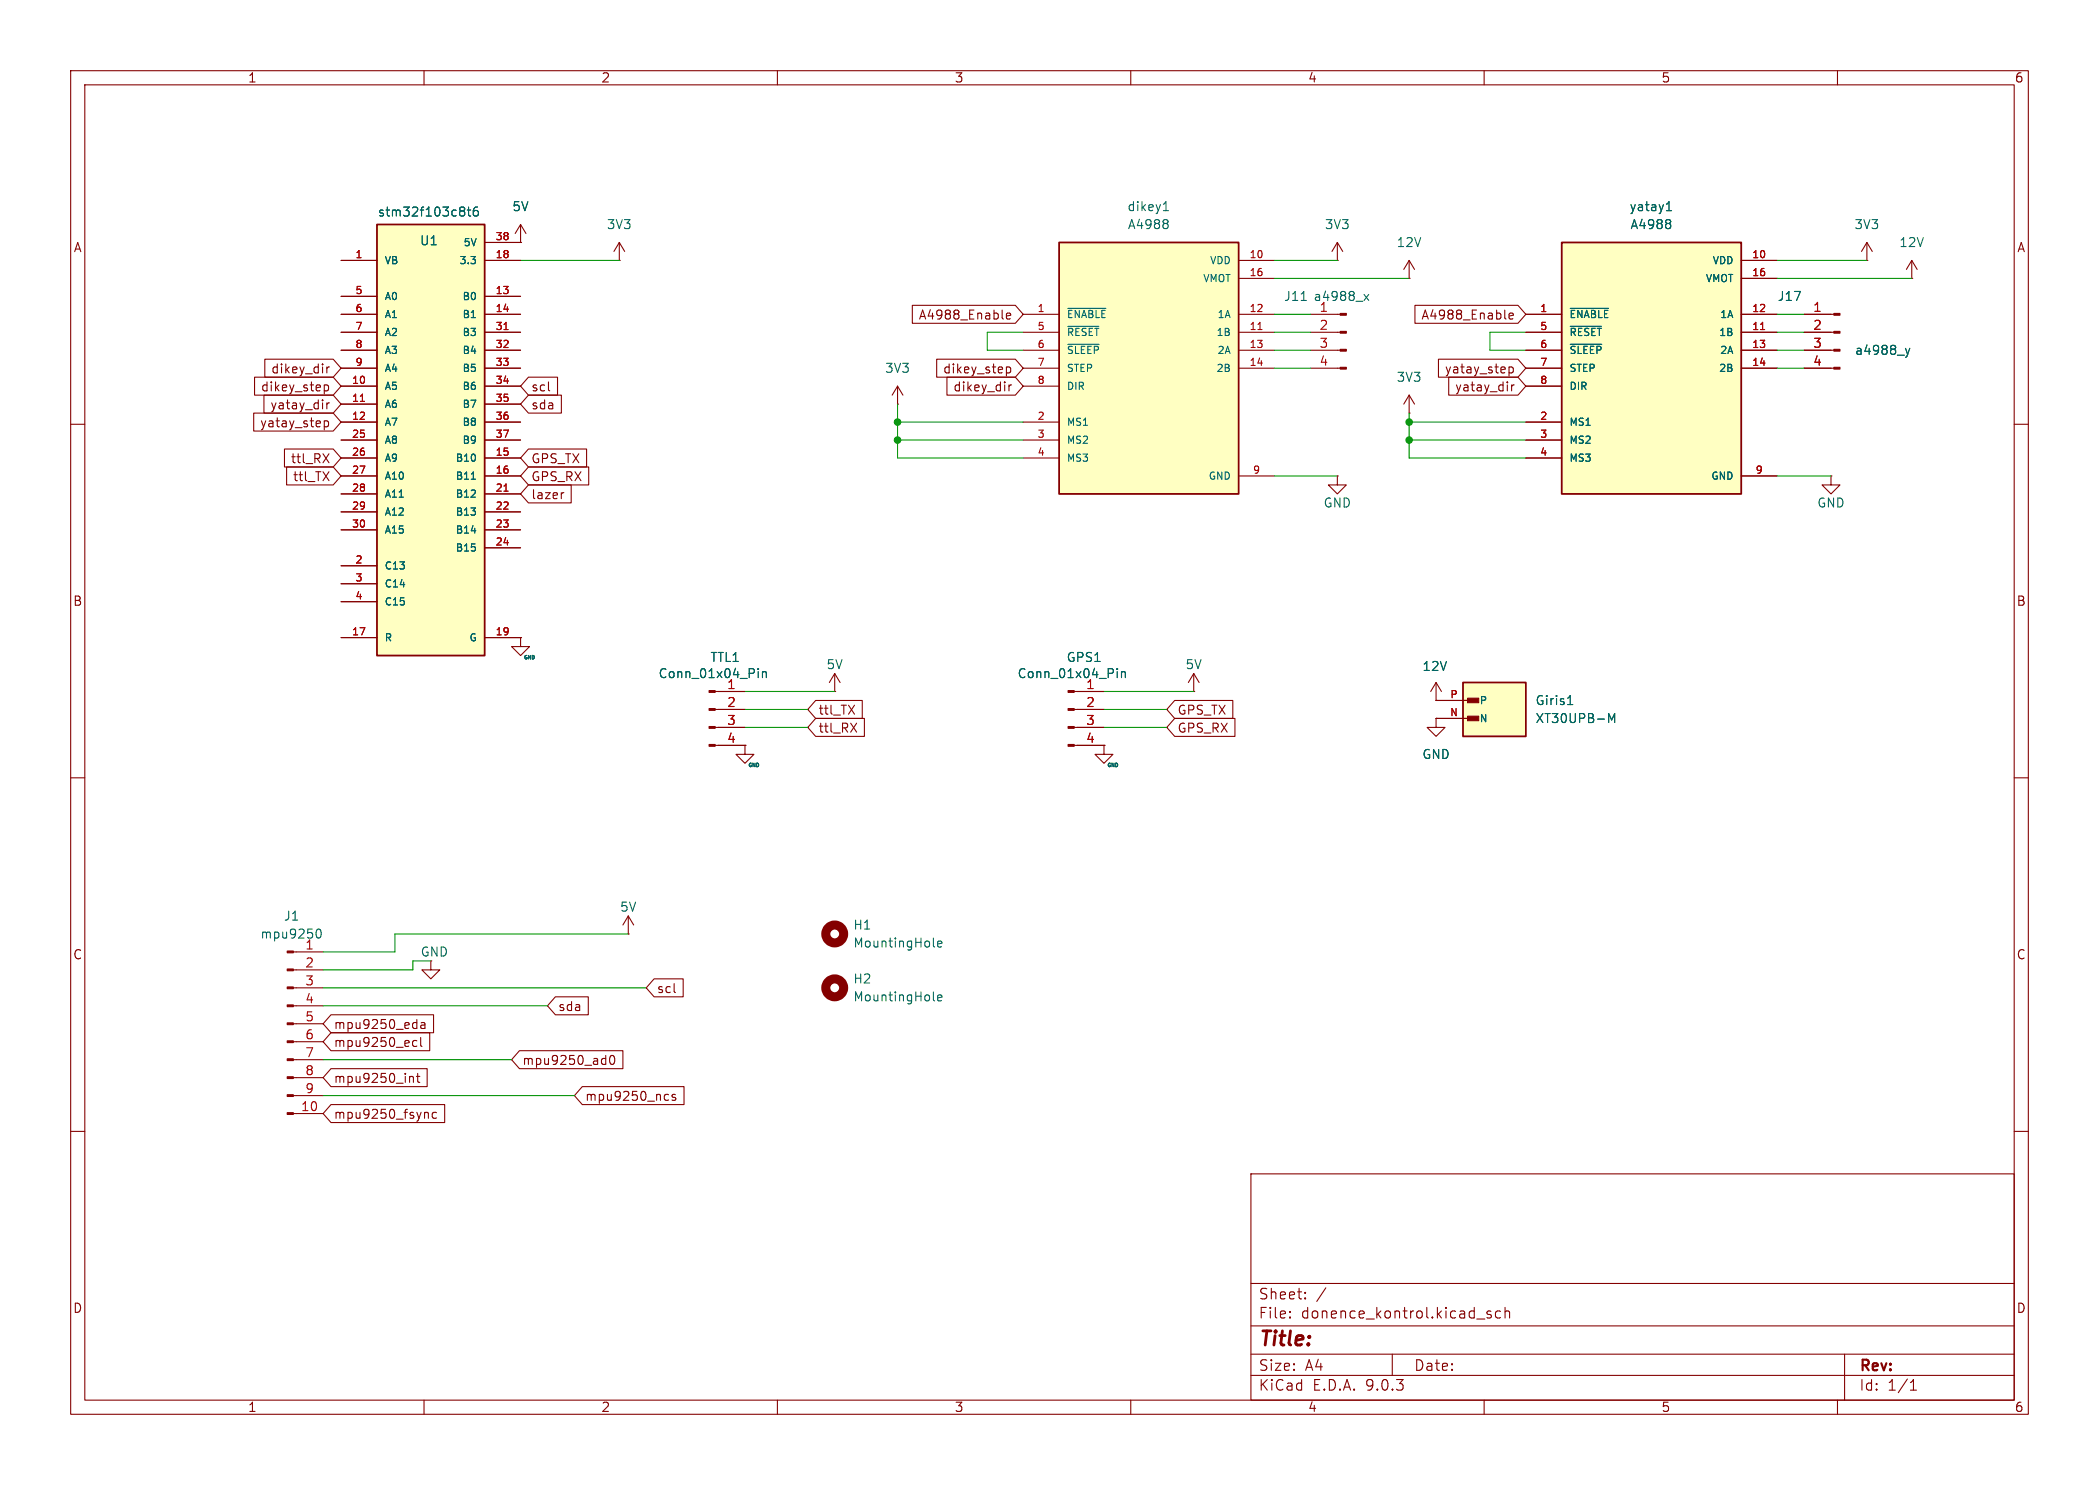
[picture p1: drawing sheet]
<svg xmlns="http://www.w3.org/2000/svg" width="297mm" height="210mm" viewBox="0 0 297 210" stroke-linecap="round" stroke-linejoin="round" font-family="sans-serif">
<g fill="none" stroke="#840000" stroke-width=".15">
<path d="M10 10h277v190h-277zM12 12h273v186h-273zM60 10v2M110 10v2M160 10v2M210 10v2M260 10v2M189.2 36.8h.1M189.2 34.3l-.7 1.3M189.2 34.3l.8 1.3M189.2 34.3v2.5M10 60h2"/>
<path d="M189.2 67.3v1.3h1.3l-1.3 1.3-1.2-1.3h1.2M189.2 67.3h.1M285 60h2M152 97.8h4.2M10 110h2M152 100.3h4.2M152 102.9h4.2M152 105.4h4.2M285 110h2M10 160h2M177 166h108v32h-108zM285 160h2"/>
<path d="M60 198v2M110 198v2M160 198v2M177 194.5h108M177 191.5h108M177 187.5h108M177 181.5h108M182.5 186.3h.1l-.1 .1M182.5 186.3v.1M182.5 185.5v.1M182.5 185.5h.1l-.1 .1M184.7 183.6v.1"/>
<path d="M184.7 183.6h-.1l.1 .1M184.7 182.8v.1M184.7 182.8h-.1l.1 .1M187.6 182.1l-1.3 2M197 191.5v3M209 186.5h1.1M210 198v2M211 185.5l-.4-.1-.2 .2 .1 .2 .5 .2v.1v.2l-.2 .1-.4-.1M212.3 185.5l-.4-.1-.3 .3v.4l.1 .2 .2 .1 .4-.1M213 185.5a.37 .37 0 0 1 .6 .1v.8M213 184.9v1.5M260 198v2"/>
<path d="M261 191.5v6.5M270.3 196.6h.9M270.3 195.5l.4-.4v1.5"/>
</g>
<g fill="#840000" stroke="#840000" stroke-width=".15">
<path d="M151.1 97.7h.9v.2h-.9z"/>
<path d="M151.1 100.2h.9v.3h-.9z"/>
<path d="M151.1 102.7h.9v.3h-.9z"/>
<path d="M151.1 105.3h.9v.2h-.9z"/>
</g>
<path d="M158.1 94.6v.1M158.1 95v.8M158.7 95v.8M158.7 95.1l.2-.1h.3v.8M132.1 133.7l.2 .2M132.7 133.5l.6-.1-.1-.3h-.3l-.2 .2v.6h.5" fill="none" stroke="#006464" stroke-width=".15"/>
<circle cx="118.1" cy="132.1" r="1.27" fill="none" stroke="#840000" stroke-width="1.3"/>
<path d="M149.9 34.3h25.4v35.6h-25.4z" fill="#ffffc2"/>
<path d="M149.9 34.3h25.4v35.6h-25.4z" fill="none" stroke="#840000" stroke-width=".25"/>
<g fill="none" stroke="#840000" stroke-width=".15">
<path d="M175.3 36.8h5M175.3 39.4h5M144.8 44.5h5.1M144.8 47h5.1M144.8 49.5h5.1M144.8 52.1h5.1M144.8 54.6h5.1M144.8 59.7h5.1M175.3 44.5h5M175.3 47h5M175.3 49.5h5M175.3 52.1h5"/>
<path d="M144.8 62.2h5.1M144.8 64.8h5.1M175.3 67.3h5"/>
</g>
<path d="M164.6 29.8h.7M164.7 28.8l.3-.3v1.3M165 31.1l.3 .2-.3 .3 .3 .2v.3l-.3 .2M151.1 43.6h5.4M151.1 46.2h4.4M151.1 48.7h4.4" fill="none" stroke="#006464" stroke-width=".15"/>
<path d="M178 46.6h.6" fill="none" stroke="#a90000" stroke-width=".15"/>
<path d="M221 34.3h25.4v35.6h-25.4z" fill="#ffffc2"/>
<path d="M221 34.3h25.4v35.6h-25.4z" fill="none" stroke="#840000" stroke-width=".25"/>
<g fill="none" stroke="#840000" stroke-width=".15">
<path d="M246.4 36.8h5.1M246.4 39.4h5.1M215.9 44.5h5.1M215.9 47h5.1M215.9 49.5h5.1M215.9 52.1h5.1M215.9 54.6h5.1M215.9 59.7h5.1M246.4 44.5h5.1M246.4 47h5.1M246.4 49.5h5.1M246.4 52.1h5.1"/>
<path d="M215.9 62.2h5.1M215.9 64.8h5.1M246.4 67.3h5.1M203.2 99.1h.1M203.2 96.5l-.8 1.3M203.2 96.5l.8 1.3M203.2 96.5v2.6M41.5 134.6h4.2M41.5 137.2h4.2M41.5 139.7h4.2M61 135.9v1.3h-1.3l1.3 1.2 1.2-1.2h-1.2M88.9 132.1h.1"/>
<path d="M88.9 129.5l.8 1.3M88.9 129.5l-.8 1.3M88.9 129.5v2.6M41.5 142.2h4.2M41.5 144.8h4.2M41.5 147.3h4.2M41.5 149.9h4.2M41.5 152.4h4.2M41.5 154.9h4.2M41.5 157.5h4.2"/>
</g>
<path d="M235.8 29.8h.7M235.9 28.8l.3-.3v1.3M236.2 31.1l.2 .2-.2 .3 .2 .2v.3l-.2 .2M222.2 43.6h5.4M222.2 46.2h4.4M222.2 48.7h4.4M44.8 131.5l.2-.1a.69 .69 0 0 1 .3 1.1l-.2 .2a.69 .69 0 0 1-.3-1.2z" fill="none" stroke="#006464" stroke-width=".15"/>
<path d="M249.1 46.6h.6" fill="none" stroke="#a90000" stroke-width=".15"/>
<g fill="#840000" stroke="#840000" stroke-width=".15">
<path d="M40.6 134.5h.9v.2h-.9z"/>
<path d="M40.6 137h.9v.3h-.9z"/>
<path d="M40.6 139.6h.9v.2h-.9z"/>
<path d="M40.6 142.1h.9v.3h-.9z"/>
<path d="M40.6 144.7h.9v.2h-.9z"/>
<path d="M40.6 147.2h.9v.2h-.9z"/>
<path d="M40.6 149.7h.9v.3h-.9z"/>
<path d="M40.6 152.3h.9v.2h-.9z"/>
<path d="M40.6 154.8h.9v.3h-.9z"/>
<path d="M40.6 157.4h.9v.2h-.9z"/>
</g>
<path d="M207 96.5h8.9v7.6h-8.9z" fill="#ffffc2"/>
<path d="M207 96.5h8.9v7.6h-8.9z" fill="none" stroke="#840000" stroke-width=".25"/>
<g fill="#840000" stroke="#840000" stroke-width=".15">
<path d="M207.6 98.7h1.6v.7h-1.6z"/>
<path d="M207.6 101.3h1.6v.6h-1.6z"/>
<path d="M259.5 44.3h.8v.3h-.8z"/>
<path d="M259.5 46.9h.8v.2h-.8z"/>
<path d="M259.5 49.4h.8v.3h-.8z"/>
<path d="M259.5 51.9h.8v.3h-.8z"/>
<path d="M189.6 44.3h.9v.3h-.9z"/>
<path d="M189.6 46.9h.9v.2h-.9z"/>
<path d="M189.6 49.4h.9v.3h-.9z"/>
<path d="M189.6 51.9h.9v.3h-.9z"/>
<path d="M100.3 97.7h.9v.2h-.9z"/>
<path d="M100.3 100.2h.9v.3h-.9z"/>
<path d="M100.3 102.7h.9v.3h-.9z"/>
<path d="M100.3 105.3h.9v.2h-.9z"/>
</g>
<g fill="none" stroke="#840000" stroke-width=".15">
<path d="M73.7 34.3h.1M73.7 31.8l-.8 1.2M73.7 31.8l.7 1.2M73.7 31.8v2.5M87.6 36.8h.1M87.6 34.3l-.7 1.3M87.6 34.3l.8 1.3M87.6 34.3v2.5M199.4 39.4h.1M199.4 36.8v2.6M199.4 36.8l-.8 1.3M199.4 36.8l.8 1.3"/>
<path d="M264.2 36.8h.1M264.2 34.3l-.8 1.3M264.2 34.3l.7 1.3M264.2 34.3v2.5M270.5 39.4h.1M270.5 36.8l-.8 1.3M270.5 36.8l.8 1.3M270.5 36.8v2.6M185.4 44.5h4.2M185.4 47h4.2M185.4 49.5h4.2M185.4 52.1h4.2"/>
<path d="M199.4 58.4h.1M199.4 55.9l-.8 1.3M199.4 55.9l.8 1.3M199.4 55.9v2.5M255.3 44.5h4.2M255.3 47h4.2M255.3 49.5h4.2M255.3 52.1h4.2M259.1 67.3v1.3h1.2l-1.2 1.3-1.3-1.3h1.3M259.1 67.3h.1M101.2 97.8h4.2M118.1 97.8h.1"/>
<path d="M118.1 95.3l-.8 1.2M118.1 95.3l.8 1.2M118.1 95.3v2.5M168.9 97.8h.1M168.9 95.3l-.8 1.2M168.9 95.3l.8 1.2M168.9 95.3v2.5M203.2 99.1h5.1M101.2 100.3h4.2M101.2 102.9h4.2M101.2 105.4h4.2M105.4 105.4v1.3h1.3l-1.3 1.3-1.3-1.3h1.3"/>
<path d="M105.4 105.4h.1M156.2 105.4v1.3h1.3l-1.3 1.3-1.3-1.3h1.3M156.2 105.4h.1M203.2 101.6v1.3h1.3l-1.3 1.2-1.3-1.2h1.3M203.2 101.6h.1M203.2 101.6h5.1"/>
</g>
<g fill="none" stroke="#006464" stroke-width=".15">
<path d="M184.1 42.5h.7M193 41.6l.7 .9M193.7 41.6l-.7 .9M269.6 49.3l.3 .8M269.9 50.1l-.2 .4M270.2 49.3l-.3 .8M107.3 94.6v.1M107.3 95v.8M107.9 95v.8M107.9 95.1l.2-.1h.3v.8M221.8 99.6h.7M222.1 98.6l.1-.2v1.2"/>
<path d="M227.6 102.2v-1.3l.4 .9 .5-.9v1.3M132.1 141.4l.2 .1M132.7 141.1l.6-.1-.1-.2-.3-.1-.2 .2v.6h.5"/>
</g>
<circle cx="118.1" cy="139.7" r="1.27" fill="none" stroke="#840000" stroke-width="1.3"/>
<path d="M53.3 31.8h15.3v60.9h-15.3z" fill="#ffffc2"/>
<path d="M53.3 31.8h15.3v60.9h-15.3z" fill="none" stroke="#840000" stroke-width=".25"/>
<g fill="none" stroke="#840000" stroke-width=".15">
<path d="M48.3 36.8h5M68.6 36.8h5.1M68.6 34.3h5.1M73.7 34.3h.1M246.4 36.8h5.1M246.4 39.4h5.1M35.9 58.4h11.2l1.2 1.3-1.2 1.3h-11.2zM36 53.3h11.1l1.2 1.3-1.2 1.3h-11.1zM37.3 55.9h9.8l1.2 1.3-1.2 1.2h-9.8zM37.5 50.8h9.6l1.2 1.3-1.2 1.2h-9.6zM45.9 54.4v1.3M45.9 59.5v1.3"/>
<path d="M45.9 54.5l.3-.1 .3 .3v.3l-.1 .2h-.5M45.9 59.6l.3-.1 .3 .3v.3l-.1 .2h-.5M46.2 51.9v.8M46.2 57v.8M46.6 51.9l-.2 .1-.2 .1M46.6 57h-.2l-.2 .2M48.3 41.9h5M48.3 44.5h5M48.3 47h5M48.3 49.5h5M48.3 52.1h5M48.3 54.6h5"/>
<path d="M48.3 57.2h5M48.3 59.7h5M68.6 41.9h5.1M68.6 44.5h5.1M68.6 47h5.1M68.6 49.5h5.1M68.6 52.1h5.1M68.6 54.6h5.1M68.6 57.2h5.1M68.6 59.7h5.1M74.8 55.9h4.6v2.5h-4.6l-1.1-1.2zM74.8 53.3h4.1v2.6h-4.1l-1.1-1.3z"/>
<path d="M77.7 55.2l.1 .1M127 57.2h.1M127 54.6l-.8 1.3M127 54.6l.8 1.3M127 54.6v2.6M129.1 43.2h14.6l1.1 1.3-1.1 1.2h-14.6zM132.5 50.8h11.2l1.1 1.3-1.1 1.2h-11.2zM134 53.3h9.7l1.1 1.3-1.1 1.3h-9.7zM142.4 52l.4-.1 .2 .2v.4l-.1 .2h-.5M142.4 44.7l.6-.1-.1-.3h-.3l-.2 .2 .1 .6h.4M142.4 51.9v1.3M142.8 54.4v.9"/>
<path d="M143.1 54.4l-.2 .1-.1 .2M200.2 43.2h14.6l1.1 1.3-1.1 1.2h-14.6zM203.5 50.8h11.3l1.1 1.3-1.1 1.2h-11.3zM205 53.3h9.8l1.1 1.3-1.1 1.3h-9.8zM213.5 52l.4-.1 .2 .2v.4l-.1 .2h-.5M213.5 44.7l.6-.1v-.3h-.4l-.2 .2 .1 .6h.5M213.5 51.9v1.3M213.9 54.4v.9M214.2 54.4l-.2 .1-.1 .2M215.9 44.5h5.1M215.9 47h5.1M215.9 49.5h5.1"/>
<path d="M215.9 52.1h5.1M215.9 54.6h5.1M215.9 59.7h5.1M246.4 44.5h5.1M246.4 47h5.1M246.4 49.5h5.1M246.4 52.1h5.1M255.3 44.5h3.8M255.3 47h3.8M255.3 49.5h3.8M255.3 52.1h3.8M40.3 63.5h6.8l1.2 1.3-1.2 1.2h-6.8z"/>
<path d="M40.6 66h6.5l1.2 1.3-1.2 1.3h-6.5zM45.7 64.2l.8 1.2M46.5 64.2l-.8 1.2M48.3 62.2h5M48.3 64.8h5M48.3 67.3h5M48.3 69.9h5M48.3 72.4h5M48.3 74.9h5M68.6 62.2h5.1M68.6 64.8h5.1M68.6 67.3h5.1"/>
<path d="M68.6 69.9h5.1M68.6 72.4h5.1M68.6 74.9h5.1M68.6 77.5h5.1M74.8 63.5h8.2v2.5h-8.2l-1.1-1.2zM74.8 68.6h6v2.5h-6l-1.1-1.2zM74.8 66h8.5v2.6h-8.5l-1.1-1.3zM79.8 69.7l-.3 .1M215.9 62.2h5.1M215.9 64.8h5.1M246.4 67.3h5.1M48.3 80h5"/>
<path d="M48.3 82.6h5M48.3 85.1h5M48.3 90.2h5M68.6 90.2h5.1M73.7 90.2v1.2h1.2l-1.2 1.3-1.3-1.3h1.3M73.7 90.2h.1M101.6 97.8h3.8M115.4 99.1h6.6v2.5h-6.6l-1.1-1.3zM152.4 97.8h3.8M166.2 99.1h8.2v2.5h-8.2l-1.1-1.3zM203.2 99.1h.1M203.2 99.1h5.1"/>
<path d="M101.6 100.3h3.8M101.6 102.9h3.8M101.6 105.4h3.8M105.4 105.4h.1M115.4 101.6h6.9v2.5h-6.9l-1.1-1.2zM120.4 102.3l.8 1.2M121.2 102.3l-.8 1.2M152.4 100.3h3.8M152.4 102.9h3.8M152.4 105.4h3.8M156.2 105.4h.1M166.2 101.6h8.5v2.5h-8.5l-1.1-1.2z"/>
<path d="M203.2 101.6h.1M203.2 101.6h5.1M92.6 138.4h4.1v2.6h-4.1l-1.2-1.3zM46.8 156.2h16.1v2.6h-16.1l-1.1-1.3zM46.8 143.5h14.5v2.6h-14.5l-1.1-1.3zM46.8 151.1h13.6v2.6h-13.6l-1.1-1.3zM46.8 146h14v2.6h-14l-1.1-1.3zM58 152.3l.1-.1 .3 .1 .1 .8M58.9 152.2h.5M59 147.2l-.4-.1-.2 .3v.3l.1 .2h.5M59.1 151.8v1.1l.1 .1 .2 .1M59.5 146.7v1.1l.2 .2"/>
<path d="M59.6 144.7h.5v.8M60.1 157.4h.5v.8M60.1 144.9l-.4 .1a.25 .25 0 0 0-.2 .2 .25 .25 0 0 0 .2 .3l.4-.1M61.8 157.4l-.4-.1-.2 .2v.4l.1 .2h.5M73.5 148.6h14.6v2.5h-14.6l-1.1-1.2zM78.6 141h4.6v2.5h-4.6l-1.1-1.3zM82.4 153.7h14.4v2.5h-14.4l-1.1-1.3zM85.6 149.7h.1M85.7 149.3v1.2M85.7 150.5h-.1M86.4 149.4l.2-.1a.69 .69 0 0 1 .3 1.1l-.2 .1a.69 .69 0 0 1-.3-1.1zM94.2 154.8h.4"/>
<path d="M94.6 155.5l-.4 .1M95.4 140.3l.2 .1M95.6 154.8h-.3l-.2 .1v.2l.5 .1v.3h-.5"/>
</g>
<path d="M51 56.8h.6M71.3 46.6h.6M249.1 46.6h.6M71.3 69.5h.6" fill="none" stroke="#a90000" stroke-width=".15"/>
<g fill="none" stroke="#006464" stroke-width=".15">
<path d="M65.5 29.3l.3 .2-.3 .3 .3 .3v.2l-.3 .3M66.1 29.7h.5M66.3 29.3v1.1l.1 .1 .2 .1M67.6 29.3a.5 .5 0 0 0-.6 .5v.5l.1 .2 .3 .1 .2-.2 .1-.4-.1-.2h-.4l-.2 .2M235.8 29.8h.7M235.9 28.8l.3-.3v1.3M236.2 31.1l.2 .2-.2 .3 .2 .2v.3l-.2 .2M222.2 43.6h5.4M222.2 46.2h4.4M222.2 48.7h4.4M269.6 49.3l.3 .8M269.9 50.1l-.2 .4"/>
<path d="M270.2 49.3l-.3 .8M66.7 67.8h.6M107.3 94.6v.1M107.3 95v.8M107.9 95.1l.2-.1h.3v.8M107.9 95v.8M158.1 94.6v.1M158.1 95v.8M158.7 95v.8M158.7 95.1l.2-.1h.3v.8M221.8 99.6h.7M222.1 98.6l.1-.2v1.2"/>
<path d="M227.6 102.2v-1.3l.4 .9 .5-.9v1.3"/>
</g>
<g fill="none" stroke="#009600" stroke-width=".15">
<path d="M73.7 36.8h13.9M180.3 36.8h8.9M180.3 39.4h19.1M251.5 36.8h12.7M251.5 39.4h19M127 57.2v7.6h17.8M127 59.7h17.8M144.8 47h-5.1v2.5h5.1M180.3 52.1h5.1M180.3 47h5.1M180.3 44.5h5.1M180.3 49.5h5.1"/>
<path d="M199.4 58.4v6.4h16.5M199.4 59.7h16.5M215.9 47h-5.1v2.5h5.1M251.5 52.1h3.8M251.5 47h3.8M251.5 44.5h3.8M251.5 49.5h3.8M127 62.2h17.8M180.3 67.3h8.9M199.4 62.2h16.5M251.5 67.3h7.6M105.4 97.8h12.7"/>
<path d="M156.2 97.8h12.7M105.4 100.3h8.9M105.4 102.9h8.9M156.2 100.3h8.9M156.2 102.9h8.9M45.7 139.7h45.7M61 135.9h-2.6v1.3h-12.7M88.9 132.1h-33v2.5h-10.2M45.7 154.9h35.6M45.7 149.9h26.7M45.7 142.2h31.8"/>
</g>
<g fill="#009600" stroke="#009600" stroke-width=".15">
<circle cx="127" cy="62.2" r=".46"/>
<circle cx="199.4" cy="62.2" r=".46"/>
<circle cx="199.4" cy="59.7" r=".46"/>
<circle cx="127" cy="59.7" r=".46"/>
</g>
<text font-size="2.8" fill="#840000" x="178" y="190.9">Title:</text>
<g font-size="2.1" fill="#840000">
<text x="178" y="184">Sheet:</text>
<text x="178" y="186.7">File:</text>
<text x="184.1" y="186.7">donence_kontrol.kicad_sch</text>
<text x="178" y="196.9">KiCad</text>
<text x="178" y="194.1">Size:</text>
<text x="184.7" y="194.1">A4</text>
<text x="185.7" y="196.9">E.D.A.</text>
<text x="193.3" y="196.9">9.0.3</text>
<text x="200" y="194.1">Date:</text>
<text x="263" y="194.3">Rev:</text>
<text x="263" y="196.9">Id:</text>
<text x="267.1" y="196.9">1/1</text>
</g>
<g font-size="1.8" fill="#840000">
<text x="35" y="11.9">1</text>
<text x="85" y="11.9">2</text>
<text x="135" y="11.9">3</text>
<text x="185" y="11.9">4</text>
<text x="235" y="11.9">5</text>
<text x="285" y="11.9">6</text>
<text x="10.3" y="35.9">A</text>
<text x="285.3" y="35.9">A</text>
<text x="129.9" y="45.4">A4988_Enable</text>
<text x="201" y="45.4">A4988_Enable</text>
<text x="38.3" y="53">dikey_dir</text>
<text x="133.4" y="53">dikey_step</text>
<text x="204.4" y="53">yatay_step</text>
<text x="36.8" y="55.6">dikey_step</text>
<text x="38.2" y="58.1">yatay_dir</text>
<text x="75.1" y="58.1">sda</text>
<text x="75.1" y="55.6">scl</text>
<text x="134.8" y="55.6">dikey_dir</text>
<text x="205.8" y="55.6">yatay_dir</text>
<text x="36.7" y="60.6">yatay_step</text>
<text x="41.1" y="65.7">ttl_RX</text>
<text x="75.1" y="65.7">GPS_TX</text>
<text x="41.4" y="68.3">ttl_TX</text>
<text x="75.1" y="70.8">lazer</text>
<text x="75.1" y="68.3">GPS_RX</text>
<text x="10.3" y="85.9">B</text>
<text x="285.3" y="85.9">B</text>
<text x="115.7" y="101.3">ttl_TX</text>
<text x="166.5" y="101.3">GPS_TX</text>
<text x="115.7" y="103.8">ttl_RX</text>
<text x="166.5" y="103.8">GPS_RX</text>
<text x="10.3" y="135.9">C</text>
<text x="285.3" y="135.9">C</text>
<text x="78.9" y="143.2">sda</text>
<text x="92.9" y="140.7">scl</text>
<text x="47.1" y="145.7">mpu9250_eda</text>
<text x="47.1" y="148.3">mpu9250_ecl</text>
<text x="47.1" y="153.4">mpu9250_int</text>
<text x="73.8" y="150.8">mpu9250_ad0</text>
<text x="82.7" y="155.9">mpu9250_ncs</text>
<text x="47.1" y="158.4">mpu9250_fsync</text>
<text x="10.3" y="185.9">D</text>
<text x="285.3" y="185.9">D</text>
<text x="35" y="199.9">1</text>
<text x="85" y="199.9">2</text>
<text x="135" y="199.9">3</text>
<text x="185" y="199.9">4</text>
<text x="235" y="199.9">5</text>
<text x="285" y="199.9">6</text>
</g>
<g font-size="1.8" fill="#006464">
<text x="53.4" y="30.8">stm32f103c8t6</text>
<text x="59.3" y="34.9">U1</text>
<text x="72.4" y="30.1">5V</text>
<text x="85.8" y="32.6">3V3</text>
<text x="159.4" y="30.1">dikey1</text>
<text x="159.5" y="32.6">A4988</text>
<text x="187.4" y="32.6">3V3</text>
<text x="197.5" y="35.2">12V</text>
<text x="230.5" y="30.1">yatay1</text>
<text x="230.6" y="32.6">A4988</text>
<text x="262.3" y="32.6">3V3</text>
<text x="268.7" y="35.2">12V</text>
<text x="181.6" y="42.8">J11</text>
<text x="185.8" y="42.8">a4988_x</text>
<text x="186.6" y="44.2">1</text>
<text x="251.4" y="42.8">J17</text>
<text x="125.1" y="52.9">3V3</text>
<text x="262.4" y="50.4">a4988_y</text>
<text x="197.5" y="54.2">3V3</text>
<text x="187.2" y="72">GND</text>
<text x="257" y="72">GND</text>
<text x="100.4" y="93.8">TTL1</text>
<text x="116.9" y="94.8">5V</text>
<text x="150.8" y="93.8">GPS1</text>
<text x="167.7" y="94.8">5V</text>
<text x="201.2" y="95.1">12V</text>
<text x="93.1" y="96.1">Conn_01x04_Pin</text>
<text x="143.9" y="96.1">Conn_01x04_Pin</text>
<text x="217.2" y="99.9">Giris1</text>
<text x="201.2" y="107.5">GND</text>
<text x="217.2" y="102.5">XT30UPB-M</text>
<text x="40.1" y="130.4">J1</text>
<text x="87.6" y="129.1">5V</text>
<text x="120.7" y="131.7">H1</text>
<text x="36.8" y="132.9">mpu9250</text>
<text x="43.1" y="134.4">1</text>
<text x="59.4" y="135.5">GND</text>
<text x="120.7" y="134.2">MountingHole</text>
<text x="120.7" y="139.3">H2</text>
<text x="120.7" y="141.8">MountingHole</text>
</g>
<g font-size="1.8" fill="#a90000">
<text x="186.6" y="46.7">2</text>
<text x="256.5" y="44.2">1</text>
<text x="256.5" y="46.7">2</text>
<text x="186.6" y="49.3">3</text>
<text x="186.6" y="51.8">4</text>
<text x="256.5" y="49.3">3</text>
<text x="256.5" y="51.8">4</text>
<text x="102.8" y="97.5">1</text>
<text x="102.8" y="100.1">2</text>
<text x="153.6" y="97.5">1</text>
<text x="153.6" y="100.1">2</text>
<text x="102.8" y="102.6">3</text>
<text x="102.8" y="105.2">4</text>
<text x="153.6" y="102.6">3</text>
<text x="153.6" y="105.2">4</text>
<text x="43.1" y="136.9">2</text>
<text x="43.1" y="139.4">3</text>
<text x="43.1" y="142">4</text>
<text x="43.1" y="144.5">5</text>
<text x="43.1" y="147.1">6</text>
<text x="43.1" y="149.6">7</text>
<text x="43.1" y="152.1">8</text>
<text x="43.1" y="154.7">9</text>
<text x="42.5" y="157.2">10</text>
</g>
<g font-size="1.4" fill="#006464">
<text x="65.5" y="35">5V</text>
<text x="54.4" y="37.6">VB</text>
<text x="64.9" y="37.6">3.3</text>
<text x="170.1" y="40.1">VMOT</text>
<text x="171.1" y="37.6">VDD</text>
<text x="241.2" y="40.1">VMOT</text>
<text x="242.2" y="37.6">VDD</text>
<text x="54.4" y="42.6">A0</text>
<text x="54.4" y="45.2">A1</text>
<text x="54.4" y="47.7">A2</text>
<text x="65.3" y="42.6">B0</text>
<text x="65.3" y="45.2">B1</text>
<text x="65.3" y="47.7">B3</text>
<text x="150.9" y="45.2">~{ENABLE}</text>
<text x="150.9" y="47.7">~{RESET}</text>
<text x="172" y="47.7">1B</text>
<text x="172.2" y="45.2">1A</text>
<text x="222" y="45.2">~{ENABLE}</text>
<text x="222" y="47.7">~{RESET}</text>
<text x="243.1" y="47.7">1B</text>
<text x="243.3" y="45.2">1A</text>
<text x="54.4" y="50.3">A3</text>
<text x="54.4" y="52.8">A4</text>
<text x="65.3" y="50.3">B4</text>
<text x="65.3" y="52.8">B5</text>
<text x="150.9" y="50.3">~{SLEEP}</text>
<text x="150.9" y="52.8">STEP</text>
<text x="172" y="52.8">2B</text>
<text x="172.2" y="50.3">2A</text>
<text x="222" y="50.3">~{SLEEP}</text>
<text x="222" y="52.8">STEP</text>
<text x="243.1" y="52.8">2B</text>
<text x="243.3" y="50.3">2A</text>
<text x="54.4" y="55.3">A5</text>
<text x="54.4" y="57.9">A6</text>
<text x="65.3" y="55.3">B6</text>
<text x="65.3" y="57.9">B7</text>
<text x="150.9" y="55.3">DIR</text>
<text x="222" y="55.3">DIR</text>
<text x="54.4" y="60.4">A7</text>
<text x="54.4" y="63">A8</text>
<text x="54.4" y="65.5">A9</text>
<text x="64.4" y="65.5">B10</text>
<text x="65.3" y="60.4">B8</text>
<text x="65.3" y="63">B9</text>
<text x="150.9" y="60.4">MS1</text>
<text x="150.9" y="63">MS2</text>
<text x="150.9" y="65.5">MS3</text>
<text x="222" y="60.4">MS1</text>
<text x="222" y="63">MS2</text>
<text x="222" y="65.5">MS3</text>
<text x="54.4" y="68">A10</text>
<text x="54.4" y="70.6">A11</text>
<text x="64.4" y="68">B11</text>
<text x="64.4" y="70.6">B12</text>
<text x="170.9" y="68">GND</text>
<text x="242" y="68">GND</text>
<text x="54.4" y="73.1">A12</text>
<text x="54.4" y="75.7">A15</text>
<text x="64.4" y="73.1">B13</text>
<text x="64.4" y="75.7">B14</text>
<text x="54.4" y="80.7">C13</text>
<text x="54.4" y="83.3">C14</text>
<text x="64.4" y="78.2">B15</text>
<text x="54.4" y="85.8">C15</text>
<text x="54.4" y="90.9">R</text>
<text x="66.3" y="90.9">G</text>
<text x="209.3" y="99.8">P</text>
<text x="209.3" y="102.3">N</text>
</g>
<g font-size="1.4" fill="#a90000">
<text x="70" y="34">38</text>
<text x="50.2" y="36.6">1</text>
<text x="50.2" y="41.7">5</text>
<text x="70" y="36.6">18</text>
<text x="70" y="41.7">13</text>
<text x="176.7" y="36.6">10</text>
<text x="176.7" y="39.1">16</text>
<text x="247.8" y="36.6">10</text>
<text x="247.8" y="39.1">16</text>
<text x="50.2" y="44.2">6</text>
<text x="50.2" y="46.7">7</text>
<text x="70" y="44.2">14</text>
<text x="70" y="46.7">31</text>
<text x="146.7" y="44.2">1</text>
<text x="146.7" y="46.7">5</text>
<text x="176.7" y="44.2">12</text>
<text x="176.7" y="46.7">11</text>
<text x="217.8" y="44.2">1</text>
<text x="217.8" y="46.7">5</text>
<text x="247.8" y="44.2">12</text>
<text x="247.8" y="46.7">11</text>
<text x="50.2" y="49.3">8</text>
<text x="50.2" y="51.8">9</text>
<text x="70" y="49.3">32</text>
<text x="70" y="51.8">33</text>
<text x="146.7" y="49.3">6</text>
<text x="146.7" y="51.8">7</text>
<text x="176.7" y="49.3">13</text>
<text x="176.7" y="51.8">14</text>
<text x="217.8" y="49.3">6</text>
<text x="217.8" y="51.8">7</text>
<text x="247.8" y="49.3">13</text>
<text x="247.8" y="51.8">14</text>
<text x="49.7" y="54.4">10</text>
<text x="49.7" y="56.9">11</text>
<text x="49.7" y="59.4">12</text>
<text x="70" y="54.4">34</text>
<text x="70" y="56.9">35</text>
<text x="70" y="59.4">36</text>
<text x="146.7" y="54.4">8</text>
<text x="146.7" y="59.4">2</text>
<text x="217.8" y="54.4">8</text>
<text x="217.8" y="59.4">2</text>
<text x="49.7" y="62">25</text>
<text x="49.7" y="64.5">26</text>
<text x="70" y="62">37</text>
<text x="70" y="64.5">15</text>
<text x="146.7" y="62">3</text>
<text x="146.7" y="64.5">4</text>
<text x="217.8" y="62">3</text>
<text x="217.8" y="64.5">4</text>
<text x="49.7" y="67.1">27</text>
<text x="49.7" y="69.6">28</text>
<text x="70" y="67.1">16</text>
<text x="70" y="69.6">21</text>
<text x="177.2" y="67.1">9</text>
<text x="248.3" y="67.1">9</text>
<text x="49.7" y="72.1">29</text>
<text x="49.7" y="74.7">30</text>
<text x="70" y="72.1">22</text>
<text x="70" y="74.7">23</text>
<text x="70" y="77.2">24</text>
<text x="50.2" y="79.8">2</text>
<text x="50.2" y="82.3">3</text>
<text x="49.7" y="89.9">17</text>
<text x="50.2" y="84.8">4</text>
<text x="70" y="89.9">19</text>
<text x="205.1" y="101.3">N</text>
<text x="205.1" y="98.8">P</text>
</g>
<g font-size=".7" fill="#006464">
<text x="74" y="93.4">GND</text>
<text x="105.8" y="108.6">GND</text>
<text x="156.6" y="108.6">GND</text>
</g>
</svg>
